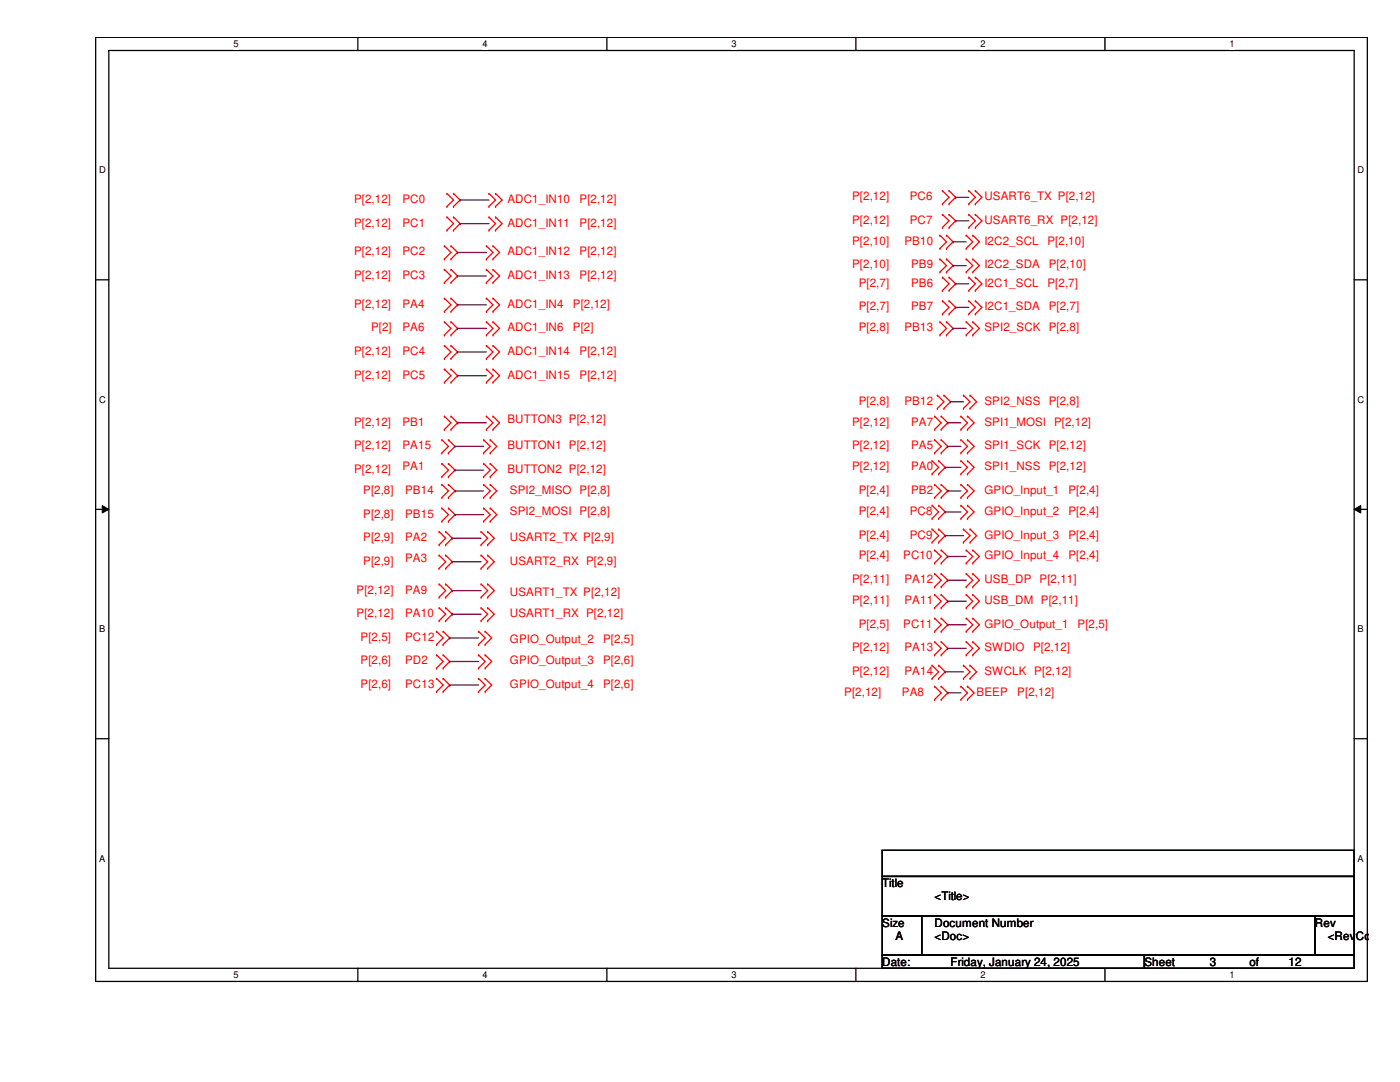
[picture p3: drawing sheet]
<svg xmlns="http://www.w3.org/2000/svg" width="279mm" height="216mm" viewBox="0 0 279 216" stroke-linecap="round" stroke-linejoin="round" font-family="sans-serif">
<path d="M19.1 7.5h253.8v188.3h-253.8zM21.7 10.1h248.6v183.1h-248.6z" fill="none" stroke="#000" stroke-width=".25"/>
<g fill="#fff">
<path d="M46.6 7.7h1v2.1h-1z"/>
<path d="M46.6 193.5h1v2.1h-1z"/>
</g>
<path d="M71.4 7.5v2.6M71.4 193.2v2.6" fill="none" stroke="#000" stroke-width=".25"/>
<g fill="#fff">
<path d="M96.3 7.7h1v2.1h-1z"/>
<path d="M96.3 193.5h1v2.1h-1z"/>
</g>
<path d="M121.1 7.5v2.6M121.1 193.2v2.6" fill="none" stroke="#000" stroke-width=".25"/>
<g fill="#fff">
<path d="M146 7.7h1v2.1h-1z"/>
<path d="M146 193.5h1v2.1h-1z"/>
</g>
<path d="M170.8 7.5v2.6M170.8 193.2v2.6" fill="none" stroke="#000" stroke-width=".25"/>
<g fill="#fff">
<path d="M195.7 7.7h1v2.1h-1z"/>
<path d="M195.7 193.5h1v2.1h-1z"/>
</g>
<path d="M220.5 7.5v2.6M220.5 193.2v2.6" fill="none" stroke="#000" stroke-width=".25"/>
<g fill="#fff">
<path d="M245.4 7.7h1v2.1h-1z"/>
<path d="M245.4 193.5h1v2.1h-1z"/>
<path d="M19.8 32.9h1.3v2.1h-1.3z"/>
<path d="M270.9 32.9h1.3v2.1h-1.3z"/>
<path d="M19.8 78.7h1.3v2.1h-1.3z"/>
<path d="M270.9 78.7h1.3v2.1h-1.3z"/>
</g>
<path d="M19.1 55.8h2.6M270.3 55.8h2.6" fill="none" stroke="#000" stroke-width=".25"/>
<g fill="#fff">
<path d="M19.8 124.5h1.2v2.1h-1.2z"/>
<path d="M270.9 124.5h1.3v2.1h-1.3z"/>
</g>
<path d="M19.1 101.6h2.6M270.3 101.6h2.6" fill="none" stroke="#000" stroke-width=".25"/>
<path d="M20.4 100.9l1.3 .7-1.3 .8zM270.3 101.6l1.3-.7v1.5z" fill="#000"/>
<path d="M20.4 100.9l1.3 .7-1.3 .8zM270.3 101.6l1.3-.7v1.5z" fill="none" stroke="#000" stroke-width=".2"/>
<g fill="#fff">
<path d="M19.8 170.3h1.2v2h-1.2z"/>
<path d="M270.9 170.3h1.3v2h-1.3z"/>
</g>
<path d="M19.1 147.4h2.6M270.3 147.4h2.6M176.1 169.7h94.2v5.2h-94.2zM176.1 174.9h94.2v7.9h-94.2zM176.1 182.8h7.8v7.8h-7.8zM176.1 190.6h52.3v2.6h-52.3zM183.9 182.8h78.5v7.8h-78.5zM228.4 190.6h41.9v2.6h-41.9zM262.4 182.8h7.9v7.8h-7.9z" fill="none" stroke="#000" stroke-width=".25"/>
<g fill="none" stroke="#f00" stroke-width=".25">
<path d="M89.2 38.6h.1M89.2 38.6l1.3 1.3-1.3 1.3M90.5 38.6h.1M90.5 38.6l1.3 1.3-1.3 1.3M97.6 38.6h.1M97.6 38.6l1.3 1.3-1.3 1.3M98.9 38.6h.1M98.9 38.6l1.3 1.3-1.3 1.3M188.1 38.1h.1M188.1 38.1l1.3 1.3-1.3 1.3M189.4 38.1h.1M189.4 38.1l1.3 1.3-1.3 1.3"/>
<path d="M193.3 38.1h.1M193.3 38.1l1.3 1.3-1.3 1.3M194.6 38.1h.1M194.6 38.1l1.4 1.3-1.4 1.3M88.7 49.1h.1M88.7 51.7h.1M88.7 53.8h.1M88.7 56.4h.1M88.7 59.5h.1M88.7 49.1l1.3 1.3-1.3 1.3M88.7 53.8l1.3 1.3-1.3 1.3M88.7 59.5l1.3 1.3-1.3 1.3"/>
<path d="M89.2 41.2h.1M89.2 43.3h.1M89.2 45.9h.1M89.2 43.3l1.3 1.3-1.3 1.3M90 51.7h.1M90 49.1h.1M90 56.4h.1M90 53.8h.1M90 59.5h.1M90 49.1l1.3 1.3-1.3 1.3M90 53.8l1.3 1.3-1.3 1.3M90 59.5l1.3 1.3-1.3 1.3"/>
<path d="M90.5 41.2h.1M90.5 45.9h.1M90.5 43.3h.1M90.5 43.3l1.3 1.3-1.3 1.3M97.1 51.7h.1M97.1 49.1h.1M97.1 56.4h.1M97.1 53.8h.1M97.1 59.5h.1M97.1 49.1l1.3 1.3-1.3 1.3M97.1 53.8l1.3 1.3-1.3 1.3M97.1 59.5l1.3 1.3-1.3 1.3"/>
<path d="M97.6 41.2h.1M97.6 45.9h.1M97.6 43.3h.1M97.6 43.3l1.3 1.3-1.3 1.3M98.4 51.7h.1M98.4 49.1h.1M98.4 56.4h.1M98.4 53.8h.1M98.4 59.5h.1M98.4 49.1l1.3 1.3-1.3 1.3M98.4 53.8l1.3 1.3-1.3 1.3M98.4 59.5l1.3 1.3-1.3 1.3"/>
<path d="M98.9 41.2h.1M98.9 45.9h.1M98.9 43.3h.1M98.9 43.3l1.3 1.3-1.3 1.3M187.6 46.9h.1M187.6 49.6h.1M187.6 51.7h.1M187.6 54.3h.1M187.6 46.9l1.3 1.4-1.3 1.3M187.6 51.7l1.3 1.3-1.3 1.3M188.1 40.7h.1M188.1 42.8h.1"/>
<path d="M188.1 45.4h.1M188.1 55.3h.1M188.1 58h.1M188.1 42.8l1.3 1.3-1.3 1.3M188.1 55.3l1.3 1.3-1.3 1.4M188.9 49.6h.1M188.9 46.9h.1M188.9 54.3h.1M188.9 51.7h.1M188.9 46.9l1.3 1.4-1.3 1.3M188.9 51.7l1.3 1.3-1.3 1.3M189.4 40.7h.1"/>
<path d="M189.4 45.4h.1M189.4 42.8h.1M189.4 58h.1M189.4 55.3h.1M189.4 42.8l1.3 1.3-1.3 1.3M189.4 55.3l1.3 1.3-1.3 1.4M192.8 49.6h.1M192.8 46.9h.1M192.8 54.3h.1M192.8 51.7h.1M192.8 46.9l1.3 1.4-1.3 1.3M192.8 51.7l1.3 1.3-1.3 1.3"/>
<path d="M193.3 40.7h.1M193.3 45.4h.1M193.3 42.8h.1M193.3 58h.1M193.3 55.3h.1M193.3 42.8l1.3 1.3-1.3 1.3M193.3 55.3l1.3 1.3-1.3 1.4M194.1 49.6h.1M194.1 46.9h.1M194.1 54.3h.1M194.1 51.7h.1M194.1 46.9l1.4 1.4-1.4 1.3"/>
<path d="M194.1 51.7l1.4 1.3-1.4 1.3M194.6 40.7h.1M194.6 45.4h.1M194.6 42.8h.1M194.6 58h.1M194.6 55.3h.1M194.6 42.8l1.4 1.3-1.4 1.3M194.6 55.3l1.4 1.3-1.4 1.4M88.7 62.1h.1M88.7 64.2h.1M88.7 66.8h.1M88.7 69h.1"/>
<path d="M88.7 71.5h.1M88.7 73.7h.1M88.7 76.3h.1M88.7 64.2l1.3 1.3-1.3 1.3M88.7 69l1.3 1.2-1.3 1.3M88.7 73.7l1.3 1.3-1.3 1.3M90 62.1h.1M90 66.8h.1M90 64.2h.1M90 71.5h.1M90 69h.1M90 76.3h.1"/>
<path d="M90 73.7h.1M90 64.2l1.3 1.3-1.3 1.3M90 69l1.3 1.2-1.3 1.3M90 73.7l1.3 1.3-1.3 1.3M97.1 62.1h.1M97.1 66.8h.1M97.1 64.2h.1M97.1 71.5h.1M97.1 69h.1M97.1 76.3h.1M97.1 73.7h.1M97.1 64.2l1.3 1.3-1.3 1.3"/>
<path d="M97.1 69l1.3 1.2-1.3 1.3M97.1 73.7l1.3 1.3-1.3 1.3M98.4 62.1h.1M98.4 66.8h.1M98.4 64.2h.1M98.4 71.5h.1M98.4 69h.1M98.4 76.3h.1M98.4 73.7h.1M98.4 64.2l1.3 1.3-1.3 1.3M98.4 69l1.3 1.2-1.3 1.3M98.4 73.7l1.3 1.3-1.3 1.3"/>
<path d="M187.1 78.9h.1M187.1 78.9l1.3 1.3-1.3 1.3M187.6 64.2h.1M187.6 66.8h.1M187.6 64.2l1.3 1.3-1.3 1.3M188.1 60h.1M188.1 62.7h.1M188.1 60l1.3 1.3-1.3 1.4M188.4 78.9h.1M188.4 78.9l1.3 1.3-1.3 1.3M188.9 66.8h.1M188.9 64.2h.1"/>
<path d="M188.9 64.2l1.3 1.3-1.3 1.3M189.4 62.7h.1M189.4 60h.1M189.4 60l1.3 1.3-1.3 1.4M192.3 78.9h.1M192.3 78.9l1.3 1.3-1.3 1.3M192.8 66.8h.1M192.8 64.2h.1M192.8 64.2l1.3 1.3-1.3 1.3M193.3 62.7h.1M193.3 60h.1M193.3 60l1.3 1.3-1.3 1.4"/>
<path d="M193.6 78.9h.1M193.6 78.9l1.3 1.3-1.3 1.3M194.1 66.8h.1M194.1 64.2h.1M194.1 64.2l1.4 1.3-1.4 1.3M194.6 62.7h.1M194.6 60h.1M194.6 60l1.4 1.3-1.4 1.4M88.2 87.8h.1M88.2 90.4h.1M88.2 92.5h.1M88.2 95.1h.1"/>
<path d="M88.2 96.7h.1M88.2 99.3h.1M88.2 87.8l1.3 1.3-1.3 1.3M88.2 92.5l1.3 1.3-1.3 1.3M88.2 96.7l1.3 1.3-1.3 1.3M88.7 83.1h.1M88.7 85.7h.1M88.7 83.1l1.3 1.3-1.3 1.3M89.5 90.4h.1M89.5 87.8h.1M89.5 95.1h.1M89.5 92.5h.1"/>
<path d="M89.5 99.3h.1M89.5 96.7h.1M89.5 87.8l1.3 1.3-1.3 1.3M89.5 92.5l1.3 1.3-1.3 1.3M89.5 96.7l1.3 1.3-1.3 1.3M90 85.7h.1M90 83.1h.1M90 83.1l1.3 1.3-1.3 1.3M96.5 90.4h.1M96.5 87.8h.1M96.5 95.1h.1M96.5 92.5h.1"/>
<path d="M96.5 99.3h.1M96.5 96.7h.1M96.5 87.8l1.3 1.3-1.3 1.3M96.5 92.5l1.3 1.3-1.3 1.3M96.5 96.7l1.3 1.3-1.3 1.3M97.1 85.7h.1M97.1 83.1h.1M97.1 83.1l1.3 1.3-1.3 1.3M97.8 90.4h.1M97.8 87.8h.1M97.8 95.1h.1M97.8 92.5h.1"/>
<path d="M97.8 99.3h.1M97.8 96.7h.1M97.8 87.8l1.3 1.3-1.3 1.3M97.8 92.5l1.3 1.3-1.3 1.3M97.8 96.7l1.3 1.3-1.3 1.3M98.4 85.7h.1M98.4 83.1h.1M98.4 83.1l1.3 1.3-1.3 1.3M186 91.9h.1M186 94.6h.1M186 91.9l1.3 1.4-1.3 1.3M186.5 83.1h.1"/>
<path d="M186.5 85.7h.1M186.5 87.8h.1M186.5 90.4h.1M186.5 96.7h.1M186.5 99.3h.1M186.5 83.1l1.3 1.3-1.3 1.3M186.5 87.8l1.3 1.3-1.3 1.3M186.5 96.7l1.3 1.3-1.3 1.3M187.1 81.5h.1M187.3 94.6h.1M187.3 91.9h.1M187.3 91.9l1.3 1.4-1.3 1.3"/>
<path d="M187.8 85.7h.1M187.8 83.1h.1M187.8 90.4h.1M187.8 87.8h.1M187.8 99.3h.1M187.8 96.7h.1M187.8 83.1l1.3 1.3-1.3 1.3M187.8 87.8l1.3 1.3-1.3 1.3M187.8 96.7l1.3 1.3-1.3 1.3M188.4 81.5h.1M191.8 85.7h.1M191.8 83.1h.1"/>
<path d="M191.8 90.4h.1M191.8 87.8h.1M191.8 94.6h.1M191.8 91.9h.1M191.8 99.3h.1M191.8 96.7h.1M191.8 83.1l1.3 1.3-1.3 1.3M191.8 87.8l1.3 1.3-1.3 1.3M191.8 91.9l1.3 1.4-1.3 1.3M191.8 96.7l1.3 1.3-1.3 1.3M192.3 81.5h.1M193.1 85.7h.1"/>
<path d="M193.1 83.1h.1M193.1 90.4h.1M193.1 87.8h.1M193.1 94.6h.1M193.1 91.9h.1M193.1 99.3h.1M193.1 96.7h.1M193.1 83.1l1.3 1.3-1.3 1.3M193.1 87.8l1.3 1.3-1.3 1.3M193.1 91.9l1.3 1.4-1.3 1.3M193.1 96.7l1.3 1.3-1.3 1.3M193.6 81.5h.1"/>
<path d="M87.6 106.1h.1M87.6 108.7h.1M87.6 110.8h.1M87.6 113.4h.1M87.6 116.5h.1M87.6 119.2h.1M87.6 106.1l1.3 1.3-1.3 1.3M87.6 110.8l1.3 1.3-1.3 1.3M87.6 116.5l1.3 1.4-1.3 1.3M88.2 101.4h.1M88.2 104h.1M88.2 101.4l1.3 1.3-1.3 1.3"/>
<path d="M88.9 108.7h.1M88.9 106.1h.1M88.9 113.4h.1M88.9 110.8h.1M88.9 119.2h.1M88.9 116.5h.1M88.9 106.1l1.4 1.3-1.4 1.3M88.9 110.8l1.4 1.3-1.4 1.3M88.9 116.5l1.4 1.4-1.4 1.3M89.5 104h.1M89.5 101.4h.1M89.5 101.4l1.3 1.3-1.3 1.3"/>
<path d="M96 108.7h.1M96 106.1h.1M96 113.4h.1M96 110.8h.1M96 119.2h.1M96 116.5h.1M96 106.1l1.3 1.3-1.3 1.3M96 110.8l1.3 1.3-1.3 1.3M96 116.5l1.3 1.4-1.3 1.3M96.5 104h.1M96.5 101.4h.1M96.5 101.4l1.3 1.3-1.3 1.3"/>
<path d="M97.3 108.7h.1M97.3 106.1h.1M97.3 113.4h.1M97.3 110.8h.1M97.3 119.2h.1M97.3 116.5h.1M97.3 106.1l1.3 1.3-1.3 1.3M97.3 110.8l1.3 1.3-1.3 1.3M97.3 116.5l1.3 1.4-1.3 1.3M97.8 104h.1M97.8 101.4h.1M97.8 101.4l1.3 1.3-1.3 1.3"/>
<path d="M186 100.8h.1M186 103.5h.1M186 105.6h.1M186 108.2h.1M186 100.8l1.3 1.3-1.3 1.4M186 105.6l1.3 1.3-1.3 1.3M186.5 109.8h.1M186.5 112.4h.1M186.5 114.5h.1M186.5 117.1h.1M186.5 118.7h.1M186.5 109.8l1.3 1.2-1.3 1.4"/>
<path d="M186.5 114.5l1.3 1.3-1.3 1.3M186.5 118.7l1.3 1.3-1.3 1.3M187.3 103.5h.1M187.3 100.8h.1M187.3 108.2h.1M187.3 105.6h.1M187.3 100.8l1.3 1.3-1.3 1.4M187.3 105.6l1.3 1.3-1.3 1.3M187.8 112.4h.1M187.8 109.8h.1M187.8 117.1h.1M187.8 114.5h.1"/>
<path d="M187.8 118.7h.1M187.8 109.8l1.3 1.2-1.3 1.4M187.8 114.5l1.3 1.3-1.3 1.3M187.8 118.7l1.3 1.3-1.3 1.3M191.8 103.5h.1M191.8 100.8h.1M191.8 100.8l1.3 1.3-1.3 1.4M192.3 108.2h.1M192.3 105.6h.1M192.3 105.6l1.3 1.3-1.3 1.3M192.8 112.4h.1M192.8 109.8h.1"/>
<path d="M192.8 117.1h.1M192.8 114.5h.1M192.8 118.7h.1M192.8 109.8l1.3 1.2-1.3 1.4M192.8 114.5l1.3 1.3-1.3 1.3M192.8 118.7l1.3 1.3-1.3 1.3M193.1 103.5h.1M193.1 100.8h.1M193.1 100.8l1.3 1.3-1.3 1.4M193.6 108.2h.1M193.6 105.6h.1M193.6 105.6l1.3 1.3-1.3 1.3"/>
<path d="M194.1 112.4h.1M194.1 109.8h.1M194.1 117.1h.1M194.1 114.5h.1M194.1 118.7h.1M194.1 109.8l1.4 1.2-1.4 1.4M194.1 114.5l1.4 1.3-1.4 1.3M194.1 118.7l1.4 1.3-1.4 1.3M87.1 126h.1M87.1 128.6h.1M87.1 130.7h.1M87.1 133.3h.1"/>
<path d="M87.1 135.4h.1M87.1 138h.1M87.1 126l1.3 1.3-1.3 1.3M87.1 130.7l1.3 1.3-1.3 1.3M87.1 135.4l1.3 1.3-1.3 1.3M87.6 121.3h.1M87.6 123.9h.1M87.6 121.3l1.3 1.3-1.3 1.3M88.4 128.6h.1M88.4 126h.1M88.4 133.3h.1M88.4 130.7h.1"/>
<path d="M88.4 138h.1M88.4 135.4h.1M88.4 126l1.3 1.3-1.3 1.3M88.4 130.7l1.3 1.3-1.3 1.3M88.4 135.4l1.3 1.3-1.3 1.3M88.9 123.9h.1M88.9 121.3h.1M88.9 121.3l1.4 1.3-1.4 1.3M95.5 128.6h.1M95.5 126h.1M95.5 133.3h.1M95.5 130.7h.1"/>
<path d="M95.5 138h.1M95.5 135.4h.1M95.5 130.7l1.3 1.3-1.3 1.3M95.5 135.4l1.3 1.3-1.3 1.3M95.5 126l1.3 1.3-1.3 1.3M96 123.9h.1M96 121.3h.1M96 121.3l1.3 1.3-1.3 1.3M96.8 128.6h.1M96.8 126h.1M96.8 133.3h.1M96.8 130.7h.1"/>
<path d="M96.8 138h.1M96.8 135.4h.1M96.8 130.7l1.3 1.3-1.3 1.3M96.8 135.4l1.3 1.3-1.3 1.3M96.8 126l1.3 1.3-1.3 1.3M97.3 123.9h.1M97.3 121.3h.1M97.3 121.3l1.3 1.3-1.3 1.3M186 132.8h.1M186 135.4h.1M186 132.8l1.3 1.3-1.3 1.3M186.5 121.3h.1"/>
<path d="M186.5 123.4h.1M186.5 126h.1M186.5 128.1h.1M186.5 130.7h.1M186.5 136.9h.1M186.5 139.6h.1M186.5 136.9l1.3 1.4-1.3 1.3M186.5 123.4l1.3 1.3-1.3 1.3M186.5 128.1l1.3 1.3-1.3 1.3M187.3 135.4h.1M187.3 132.8h.1M187.3 132.8l1.3 1.3-1.3 1.3"/>
<path d="M187.8 121.3h.1M187.8 126h.1M187.8 123.4h.1M187.8 130.7h.1M187.8 128.1h.1M187.8 139.6h.1M187.8 136.9h.1M187.8 123.4l1.3 1.3-1.3 1.3M187.8 128.1l1.3 1.3-1.3 1.3M187.8 136.9l1.3 1.4-1.3 1.3M191.8 139.6h.1M191.8 136.9h.1"/>
<path d="M191.8 136.9l1.3 1.4-1.3 1.3M192.3 135.4h.1M192.3 132.8h.1M192.3 132.8l1.3 1.3-1.3 1.3M192.8 121.3h.1M192.8 126h.1M192.8 123.4h.1M192.8 130.7h.1M192.8 128.1h.1M192.8 123.4l1.3 1.3-1.3 1.3M192.8 128.1l1.3 1.3-1.3 1.3M193.1 139.6h.1"/>
<path d="M193.1 136.9h.1M193.1 136.9l1.3 1.4-1.3 1.3M193.6 135.4h.1M193.6 132.8h.1M193.6 132.8l1.3 1.3-1.3 1.3M194.1 121.3h.1M194.1 126h.1M194.1 123.4h.1M194.1 130.7h.1M194.1 128.1h.1M194.1 123.4l1.4 1.3-1.4 1.3M194.1 128.1l1.4 1.3-1.4 1.3"/>
</g>
<g fill="none" stroke="#800040" stroke-width=".25">
<path d="M91.8 39.9h.1M91.8 39.9h5.8M190.7 39.4h.1M190.7 39.4h2.6M91.3 50.4h.1M91.3 55.1h.1M91.3 50.4h5.8M91.3 55.1h5.8M91.8 44.6h.1M91.8 44.6h5.8M190.2 48.3h.1M190.2 53h.1"/>
<path d="M190.2 48.3h2.6M190.2 53h2.6M190.7 44.1h.1M190.7 56.6h.1M190.7 44.1h2.6M190.7 56.6h2.6M91.3 60.8h.1M91.3 65.5h.1M91.3 70.2h.1M91.3 75h.1M91.3 60.8h5.8M91.3 65.5h5.8"/>
<path d="M91.3 70.2h5.8M91.3 75h5.8M190.2 65.5h.1M190.2 65.5h2.6M190.7 61.3h.1M190.7 61.3h2.6M90.8 89.1h.1M90.8 93.8h.1M90.8 98h.1M90.8 89.1h5.7M90.8 93.8h5.7M90.8 98h5.7"/>
<path d="M91.3 84.4h.1M91.3 84.4h5.8M188.6 93.3h.1M188.6 93.3h3.2M189.1 84.4h.1M189.1 89.1h.1M189.1 98h.1M189.1 84.4h2.7M189.1 89.1h2.7M189.1 98h2.7M189.7 80.2h.1M189.7 80.2h2.6"/>
<path d="M90.3 107.4h.1M90.3 112.1h.1M90.3 117.9h.1M90.3 107.4h5.7M90.3 112.1h5.7M90.3 117.9h5.7M90.8 102.7h.1M90.8 102.7h5.7M188.6 102.1h.1M188.6 106.9h.1M188.6 102.1h3.2M188.6 106.9h3.7"/>
<path d="M189.1 111h.1M189.1 115.8h.1M189.1 120h.1M189.1 111h3.7M189.1 115.8h3.7M189.1 120h3.7M89.7 127.3h.1M89.7 132h.1M89.7 136.7h.1M89.7 127.3h5.8M89.7 132h5.8M89.7 136.7h5.8"/>
<path d="M90.3 122.6h.1M90.3 122.6h5.7M188.6 134.1h.1M188.6 134.1h3.7M189.1 124.7h.1M189.1 129.4h.1M189.1 138.3h.1M189.1 124.7h3.7M189.1 129.4h3.7M189.1 138.3h2.7"/>
</g>
<g font-size="2.3" fill="#f00">
<text x="70.7" y="40.5">P[2,12]</text>
<text x="80.3" y="40.5">PC0</text>
<text x="101.3" y="40.5">ADC1_IN10</text>
<text x="115.7" y="40.5">P[2,12]</text>
<text x="170.1" y="40">P[2,12]</text>
<text x="181.6" y="40">PC6</text>
<text x="196.5" y="40">USART6_TX P[2,12]</text>
<text x="70.7" y="45.2">P[2,12]</text>
<text x="80.3" y="45.2">PC1</text>
<text x="101.3" y="45.2">ADC1_IN11</text>
<text x="115.7" y="45.2">P[2,12]</text>
<text x="170.1" y="44.7">P[2,12]</text>
<text x="181.6" y="44.7">PC7</text>
<text x="196.5" y="44.7">USART6_RX P[2,12]</text>
<text x="70.7" y="51">P[2,12]</text>
<text x="80.3" y="51">PC2</text>
<text x="101.3" y="51">ADC1_IN12</text>
<text x="115.7" y="51">P[2,12]</text>
<text x="170.1" y="48.9">P[2,10]</text>
<text x="170.1" y="53.6">P[2,10]</text>
<text x="180.5" y="48.9">PB10</text>
<text x="181.8" y="53.6">PB9</text>
<text x="196.5" y="48.9">I2C2_SCL</text>
<text x="196.5" y="53.6">I2C2_SDA</text>
<text x="209" y="48.9">P[2,10]</text>
<text x="209.3" y="53.6">P[2,10]</text>
<text x="70.7" y="55.7">P[2,12]</text>
<text x="80.3" y="55.7">PC3</text>
<text x="101.3" y="55.7">ADC1_IN13</text>
<text x="115.7" y="55.7">P[2,12]</text>
<text x="171.4" y="57.2">P[2,7]</text>
<text x="181.8" y="57.2">PB6</text>
<text x="196.5" y="57.2">I2C1_SCL</text>
<text x="209" y="57.2">P[2,7]</text>
<text x="70.7" y="61.4">P[2,12]</text>
<text x="80.3" y="61.4">PA4</text>
<text x="101.3" y="61.4">ADC1_IN4</text>
<text x="114.3" y="61.4">P[2,12]</text>
<text x="171.4" y="61.9">P[2,7]</text>
<text x="181.8" y="61.9">PB7</text>
<text x="196.5" y="61.9">I2C1_SDA</text>
<text x="209.3" y="61.9">P[2,7]</text>
<text x="70.7" y="70.8">P[2,12]</text>
<text x="74" y="66.1">P[2]</text>
<text x="80.3" y="66.1">PA6</text>
<text x="80.3" y="70.8">PC4</text>
<text x="101.3" y="66.1">ADC1_IN6</text>
<text x="101.3" y="70.8">ADC1_IN14</text>
<text x="114.3" y="66.1">P[2]</text>
<text x="115.7" y="70.8">P[2,12]</text>
<text x="171.4" y="66.1">P[2,8]</text>
<text x="180.5" y="66.1">PB13</text>
<text x="196.5" y="66.1">SPI2_SCK</text>
<text x="209.3" y="66.1">P[2,8]</text>
<text x="70.7" y="75.6">P[2,12]</text>
<text x="80.3" y="75.6">PC5</text>
<text x="101.3" y="75.6">ADC1_IN15</text>
<text x="115.7" y="75.6">P[2,12]</text>
<text x="171.4" y="80.8">P[2,8]</text>
<text x="180.5" y="80.8">PB12</text>
<text x="196.5" y="80.8">SPI2_NSS</text>
<text x="209.3" y="80.8">P[2,8]</text>
<text x="70.7" y="85">P[2,12]</text>
<text x="70.7" y="89.7">P[2,12]</text>
<text x="80.3" y="85">PB1</text>
<text x="80.3" y="89.7">PA15</text>
<text x="101.3" y="84.5">BUTTON3 P[2,12]</text>
<text x="101.3" y="89.7">BUTTON1 P[2,12]</text>
<text x="170.1" y="85">P[2,12]</text>
<text x="170.1" y="89.7">P[2,12]</text>
<text x="181.8" y="85">PA7</text>
<text x="181.8" y="89.7">PA5</text>
<text x="196.5" y="85">SPI1_MOSI P[2,12]</text>
<text x="196.5" y="89.7">SPI1_SCK</text>
<text x="209.3" y="89.7">P[2,12]</text>
<text x="70.7" y="94.4">P[2,12]</text>
<text x="80.3" y="93.9">PA1</text>
<text x="101.3" y="94.4">BUTTON2 P[2,12]</text>
<text x="170.1" y="93.9">P[2,12]</text>
<text x="181.8" y="93.9">PA0</text>
<text x="196.5" y="93.9">SPI1_NSS</text>
<text x="209.3" y="93.9">P[2,12]</text>
<text x="72.5" y="98.6">P[2,8]</text>
<text x="80.9" y="98.6">PB14</text>
<text x="101.8" y="98.6">SPI2_MISO P[2,8]</text>
<text x="171.4" y="98.6">P[2,4]</text>
<text x="181.8" y="98.6">PB2</text>
<text x="196.5" y="98.6">GPIO_Input_1</text>
<text x="213.2" y="98.6">P[2,4]</text>
<text x="72.5" y="103.3">P[2,8]</text>
<text x="72.5" y="108">P[2,9]</text>
<text x="80.9" y="103.3">PB15</text>
<text x="80.9" y="108">PA2</text>
<text x="101.8" y="102.7">SPI2_MOSI P[2,8]</text>
<text x="101.8" y="108">USART2_TX P[2,9]</text>
<text x="171.4" y="102.7">P[2,4]</text>
<text x="171.4" y="107.5">P[2,4]</text>
<text x="181.6" y="102.7">PC8</text>
<text x="181.6" y="107.5">PC9</text>
<text x="196.5" y="102.7">GPIO_Input_2</text>
<text x="196.5" y="107.5">GPIO_Input_3</text>
<text x="213.2" y="102.7">P[2,4]</text>
<text x="213.2" y="107.5">P[2,4]</text>
<text x="72.5" y="112.7">P[2,9]</text>
<text x="80.9" y="112.2">PA3</text>
<text x="101.8" y="112.7">USART2_RX P[2,9]</text>
<text x="171.4" y="111.6">P[2,4]</text>
<text x="180.3" y="111.6">PC10</text>
<text x="196.5" y="111.6">GPIO_Input_4</text>
<text x="213.2" y="111.6">P[2,4]</text>
<text x="71.2" y="118.4">P[2,12]</text>
<text x="80.9" y="118.4">PA9</text>
<text x="101.8" y="119">USART1_TX P[2,12]</text>
<text x="170.1" y="116.4">P[2,11]</text>
<text x="180.5" y="116.4">PA12</text>
<text x="196.5" y="116.4">USB_DP</text>
<text x="207.5" y="116.4">P[2,11]</text>
<text x="71.2" y="123.1">P[2,12]</text>
<text x="80.9" y="123.1">PA10</text>
<text x="101.8" y="123.1">USART1_RX P[2,12]</text>
<text x="170.1" y="120.6">P[2,11]</text>
<text x="171.4" y="125.3">P[2,5]</text>
<text x="180.3" y="125.3">PC11</text>
<text x="180.5" y="120.6">PA11</text>
<text x="196.5" y="120.6">USB_DM P[2,11]</text>
<text x="196.5" y="125.3">GPIO_Output_1</text>
<text x="215.1" y="125.3">P[2,5]</text>
<text x="72" y="127.9">P[2,5]</text>
<text x="80.9" y="127.9">PC12</text>
<text x="101.8" y="128.4">GPIO_Output_2</text>
<text x="120.4" y="128.4">P[2,5]</text>
<text x="170.1" y="130">P[2,12]</text>
<text x="180.5" y="130">PA13</text>
<text x="196.5" y="130">SWDIO</text>
<text x="206.2" y="130">P[2,12]</text>
<text x="72" y="132.6">P[2,6]</text>
<text x="72" y="137.3">P[2,6]</text>
<text x="80.9" y="132.6">PD2</text>
<text x="80.9" y="137.3">PC13</text>
<text x="101.8" y="132.6">GPIO_Output_3</text>
<text x="101.8" y="137.3">GPIO_Output_4</text>
<text x="120.4" y="132.6">P[2,6]</text>
<text x="120.4" y="137.3">P[2,6]</text>
<text x="170.1" y="134.7">P[2,12]</text>
<text x="180.5" y="134.7">PA14</text>
<text x="196.5" y="134.7">SWCLK P[2,12]</text>
<text x="168.5" y="138.9">P[2,12]</text>
<text x="180" y="138.9">PA8</text>
<text x="194.9" y="138.9">BEEP</text>
<text x="203" y="138.9">P[2,12]</text>
</g>
<g font-size="2.3">
<text x="176.1" y="177">Title</text>
<text x="186.5" y="179.7">&lt;Title&gt;</text>
<text x="176.1" y="184.9">Size</text>
<text x="186.5" y="184.9">Document Number</text>
<text x="262.4" y="184.9">Rev</text>
<text x="178.7" y="187.5">A</text>
<text x="186.5" y="187.5">&lt;Doc&gt;</text>
<text x="265" y="187.5">&lt;RevCo</text>
<text x="176.1" y="192.7">Date:</text>
<text x="189.7" y="192.7">Friday, January 24, 2025</text>
<text x="228.4" y="192.7">Sheet</text>
<text x="241.5" y="192.7">3</text>
<text x="249.3" y="192.7">of</text>
<text x="257.2" y="192.7">12</text>
</g>
<g font-size="1.9">
<text x="46.6" y="9.4">5</text>
<text x="96.3" y="9.4">4</text>
<text x="146" y="9.4">3</text>
<text x="195.7" y="9.4">2</text>
<text x="245.4" y="9.4">1</text>
<text x="19.8" y="34.6">D</text>
<text x="270.9" y="34.6">D</text>
<text x="19.8" y="80.3">C</text>
<text x="270.9" y="80.3">C</text>
<text x="19.8" y="126.2">B</text>
<text x="270.9" y="126.2">B</text>
<text x="19.8" y="171.9">A</text>
<text x="270.9" y="171.9">A</text>
<text x="46.6" y="195.2">5</text>
<text x="96.3" y="195.2">4</text>
<text x="146" y="195.2">3</text>
<text x="195.7" y="195.2">2</text>
<text x="245.4" y="195.2">1</text>
</g>
</svg>
